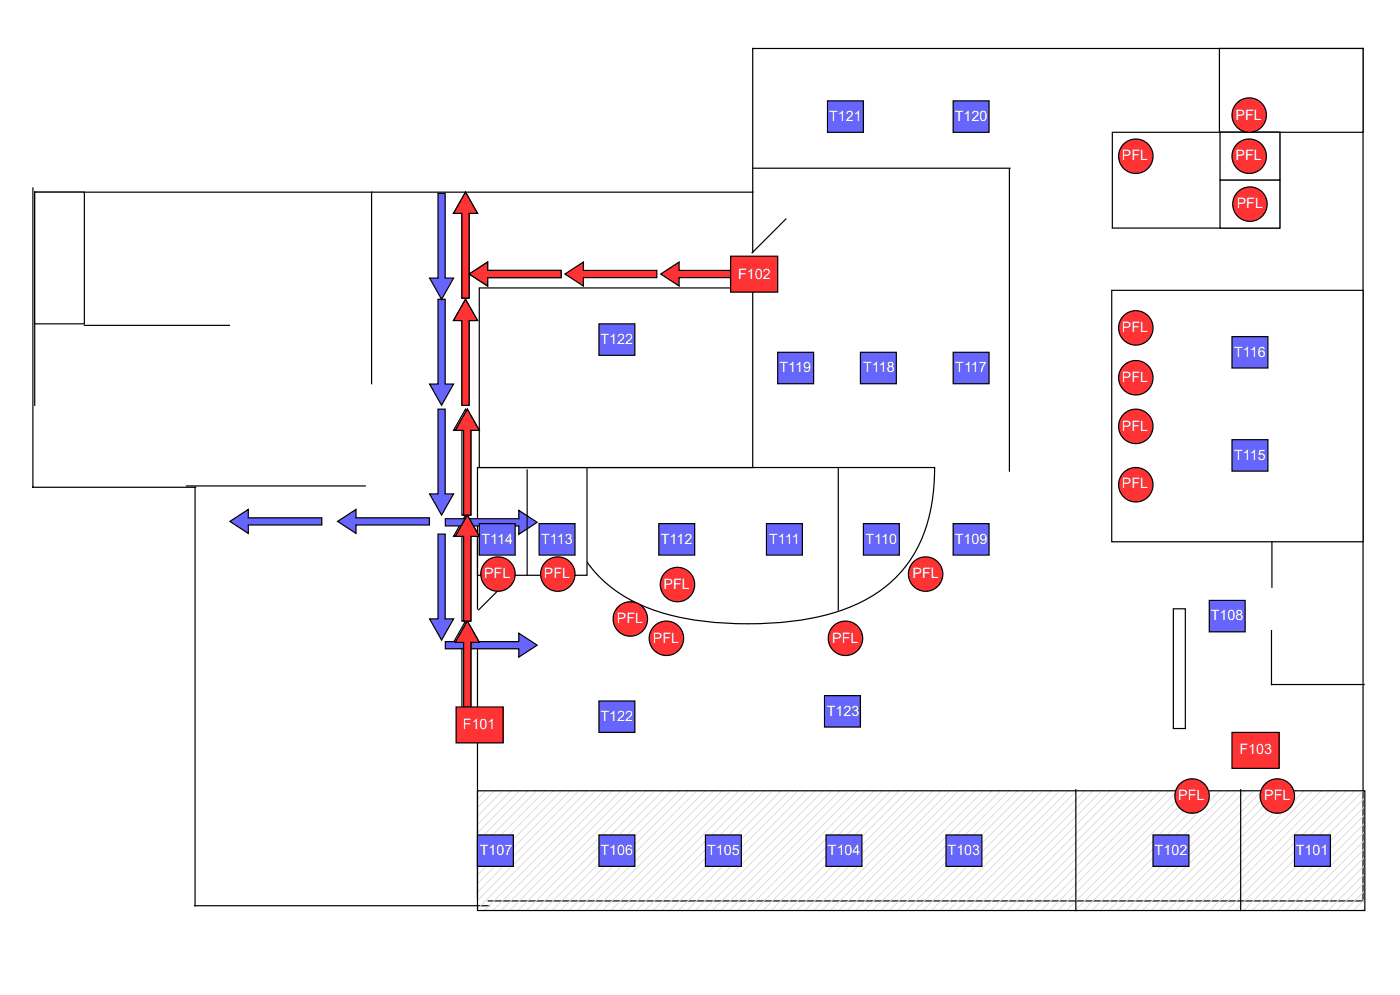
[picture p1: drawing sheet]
<svg xmlns="http://www.w3.org/2000/svg" width="297mm" height="211mm" viewBox="0 0 297 211" stroke-linecap="round" stroke-linejoin="round" font-family="sans-serif">
<path d="M7 39.9v63.4h34.5M7.4 85.9v-45.2h152.3v-30.4h129.5v180.7h-185.6M41.4 103.3v88.8h62.4" fill="none" stroke="#000" stroke-width=".25"/>
<path d="M235.9 61.6h53.3v53.3h-53.3z" fill="#fff"/>
<path d="M235.9 61.6h53.3v53.3h-53.3z" fill="none" stroke="#000" stroke-width=".25"/>
<path d="M119.1 99.1h79.2a34.4 34.4 0 0 1-5.6 20.2 29.1 29.1 0 0 1-16.7 10.9 73.5 73.5 0 0 1-34.7 0 28.7 28.7 0 0 1-17.8-12.7 35.4 35.4 0 0 1-4.4-18.4z" fill="#fff"/>
<path d="M119.1 99.1h79.2a34.4 34.4 0 0 1-5.6 20.2 29.1 29.1 0 0 1-16.7 10.9 73.5 73.5 0 0 1-34.7 0 28.7 28.7 0 0 1-17.8-12.7 35.4 35.4 0 0 1-4.4-18.4z" fill="none" stroke="#000" stroke-width=".25"/>
<path d="M101.3 99.1h23.2v22.9h-23.2z" fill="#fff"/>
<path d="M159.7 35.7h54.6M101.3 99.1h23.2v22.9h-23.2zM177.8 99.4v30M39.5 103h38M101.3 137.2v53.3" fill="none" stroke="#000" stroke-width=".25"/>
<path d="M258.7 10.3h30.5v17.8h-30.5z" fill="#fff"/>
<path d="M258.7 10.3h30.5v17.8h-30.5zM214.1 35.8v64.1M159.7 40.7v12.7M101.3 113.9v15.2" fill="none" stroke="#000" stroke-width=".25"/>
<path d="M101.7 61.1h58v38h-58z" fill="#fff"/>
<path d="M101.7 61.1h58v38h-58z" fill="none" stroke="#000" stroke-width=".25"/>
<path d="M7.4 40.7h10.5v28h-10.5z" fill="#fff"/>
<path d="M7.4 40.7h10.5v28h-10.5zM78.8 40.7v40.7M17.9 69h30.8" fill="none" stroke="#000" stroke-width=".25"/>
<path d="M236 28.1h35.5v20.3h-35.5z" fill="#fff"/>
<path d="M236 28.1h35.5v20.3h-35.5z" fill="none" stroke="#000" stroke-width=".25"/>
<path d="M258.8 28.1h12.7v10.1h-12.7z" fill="#fff"/>
<path d="M258.8 28.1h12.7v10.1h-12.7z" fill="none" stroke="#000" stroke-width=".25"/>
<path d="M258.8 38.2h12.7v10.2h-12.7z" fill="#fff"/>
<path d="M258.8 38.2h12.7v10.2h-12.7zM269.8 114.9v9.6M269.7 133.7v11.5h19.7M101.3 167.7h188.2v25.4h-188.2z" fill="none" stroke="#000" stroke-width=".25"/>
<g fill="none" stroke="#ddd" stroke-width=".21">
<path d="M103.1 167.7l-1.8 1.8M104.9 167.7l-3.6 3.6M106.7 167.7l-5.4 5.4M108.5 167.7l-7.2 7.1M110.2 167.7l-8.9 8.9M112 167.7l-10.7 10.7M113.8 167.7l-12.5 12.5M115.6 167.7l-14.3 14.3M117.4 167.7l-16.1 16.1M119.2 167.7l-17.9 17.9M121 167.7l-19.7 19.7M122.8 167.7l-21.5 21.5"/>
<path d="M124.6 167.7l-23.3 23.3M126.4 167.7l-25.1 25M128.1 167.7l-25.3 25.4M129.9 167.7l-25.4 25.4M131.7 167.7l-25.4 25.4M133.5 167.7l-25.4 25.4M135.3 167.7l-25.4 25.4M137.1 167.7l-25.4 25.4M138.9 167.7l-25.4 25.4M140.7 167.7l-25.4 25.4M142.5 167.7l-25.4 25.4M144.3 167.7l-25.4 25.4"/>
<path d="M146 167.7l-25.3 25.4M147.8 167.7l-25.4 25.4M149.6 167.7l-25.4 25.4M151.4 167.7l-25.4 25.4M153.2 167.7l-25.4 25.4M155 167.7l-25.4 25.4M156.8 167.7l-25.4 25.4M158.6 167.7l-25.4 25.4M160.4 167.7l-25.4 25.4M162.2 167.7l-25.4 25.4M163.9 167.7l-25.3 25.4M165.7 167.7l-25.4 25.4"/>
<path d="M167.5 167.7l-25.4 25.4M169.3 167.7l-25.4 25.4M171.1 167.7l-25.4 25.4M172.9 167.7l-25.4 25.4M174.7 167.7l-25.4 25.4M176.5 167.7l-25.4 25.4M178.3 167.7l-25.4 25.4M180.1 167.7l-25.4 25.4M181.8 167.7l-25.3 25.4M183.6 167.7l-25.4 25.4M185.4 167.7l-25.4 25.4M187.2 167.7l-25.4 25.4"/>
<path d="M189 167.7l-25.4 25.4M190.8 167.7l-25.4 25.4M192.6 167.7l-25.4 25.4M194.4 167.7l-25.4 25.4M196.2 167.7l-25.4 25.4M197.9 167.7l-25.3 25.4M199.7 167.7l-25.3 25.4M201.5 167.7l-25.4 25.4M203.3 167.7l-25.4 25.4M205.1 167.7l-25.4 25.4M206.9 167.7l-25.4 25.4M208.7 167.7l-25.4 25.4"/>
<path d="M210.5 167.7l-25.4 25.4M212.3 167.7l-25.4 25.4M214.1 167.7l-25.4 25.4M215.8 167.7l-25.3 25.4M217.6 167.7l-25.3 25.4M219.4 167.7l-25.4 25.4M221.2 167.7l-25.4 25.4M223 167.7l-25.4 25.4M224.8 167.7l-25.4 25.4M226.6 167.7l-25.4 25.4M228.4 167.7l-25.4 25.4M230.2 167.7l-25.4 25.4"/>
<path d="M232 167.7l-25.4 25.4M233.7 167.7l-25.3 25.4M235.5 167.7l-25.4 25.4M237.3 167.7l-25.4 25.4M239.1 167.7l-25.4 25.4M240.9 167.7l-25.4 25.4M242.7 167.7l-25.4 25.4M244.5 167.7l-25.4 25.4M246.3 167.7l-25.4 25.4M248.1 167.7l-25.4 25.4M249.9 167.7l-25.4 25.4M251.6 167.7l-25.3 25.4"/>
<path d="M253.4 167.7l-25.4 25.4M255.2 167.7l-25.4 25.4M257 167.7l-25.4 25.4M258.8 167.7l-25.4 25.4M260.6 167.7l-25.4 25.4M262.4 167.7l-25.4 25.4M264.2 167.7l-25.4 25.4M266 167.7l-25.4 25.4M267.8 167.7l-25.4 25.4M269.5 167.7l-25.3 25.4M271.3 167.7l-25.4 25.4M273.1 167.7l-25.4 25.4"/>
<path d="M274.9 167.7l-25.4 25.4M276.7 167.7l-25.4 25.4M278.5 167.7l-25.4 25.4M280.3 167.7l-25.4 25.4M282.1 167.7l-25.4 25.4M283.9 167.7l-25.4 25.4M285.7 167.7l-25.4 25.4M287.4 167.7l-25.3 25.4M289.2 167.7l-25.4 25.4M289.5 169.2l-23.9 23.9M289.5 170.9l-22.1 22.2M289.5 172.7l-20.3 20.4"/>
<path d="M289.5 174.5l-18.5 18.6M289.5 176.3l-16.7 16.8M289.5 178.1l-14.9 15M289.5 179.9l-13.1 13.2M289.5 181.7l-11.3 11.4M289.5 183.5l-9.5 9.6M289.5 185.3l-7.8 7.8M289.5 187.1l-6 6M289.5 188.8l-4.2 4.3M289.5 190.6l-2.4 2.5M289.5 192.4l-.6 .7"/>
</g>
<path d="M248.9 129.1h2.6v25.4h-2.6z" fill="#fff"/>
<path d="M248.9 129.1h2.6v25.4h-2.6z" fill="none" stroke="#000" stroke-width=".25"/>
<path d="M98.8 131.7l2.5 4.5h-1.8v18h-1.5v-18h-1.8z" fill="#fff"/>
<path d="M98.8 131.7l2.5 4.5h-1.8v18h-1.5v-18h-1.8z" fill="none" stroke="#000" stroke-width=".25"/>
<path d="M98.8 109.2l2.5 4.5h-1.8v18h-1.5v-18h-1.8z" fill="#fff"/>
<path d="M98.8 109.2l2.5 4.5h-1.8v18h-1.5v-18h-1.8z" fill="none" stroke="#000" stroke-width=".25"/>
<path d="M98.8 86.8l2.5 4.5h-1.8v17.9h-1.5v-17.9h-1.8z" fill="#fff"/>
<path d="M98.8 86.8l2.5 4.5h-1.8v17.9h-1.5v-17.9h-1.8z" fill="none" stroke="#000" stroke-width=".25"/>
<path d="M98.8 63.5l2.5 4.5h-1.8v17.9h-1.5v-17.9h-1.8z" fill="#fff"/>
<path d="M98.8 63.5l2.5 4.5h-1.8v17.9h-1.5v-17.9h-1.8z" fill="none" stroke="#000" stroke-width=".25"/>
<path d="M98.8 40.7l2.5 4.5h-1.8v18h-1.5v-18h-1.8z" fill="#fff"/>
<path d="M98.8 40.7l2.5 4.5h-1.8v18h-1.5v-18h-1.8z" fill="none" stroke="#000" stroke-width=".25"/>
<path d="M92.9 113.3h1.5v17.9h1.8l-2.5 4.5-2.6-4.5h1.8z" fill="#66f"/>
<path d="M92.9 113.3h1.5v17.9h1.8l-2.5 4.5-2.6-4.5h1.8z" fill="none" stroke="#000" stroke-width=".25"/>
<path d="M92.9 86.8h1.5v17.9h1.8l-2.5 4.5-2.6-4.5h1.8z" fill="#66f"/>
<path d="M92.9 86.8h1.5v17.9h1.8l-2.5 4.5-2.6-4.5h1.8z" fill="none" stroke="#000" stroke-width=".25"/>
<path d="M92.9 63.5h1.5v17.9h1.8l-2.5 4.5-2.6-4.5h1.8z" fill="#66f"/>
<path d="M92.9 63.5h1.5v17.9h1.8l-2.5 4.5-2.6-4.5h1.8z" fill="none" stroke="#000" stroke-width=".25"/>
<path d="M92.9 41h1.5v18h1.8l-2.5 4.5-2.6-4.5h1.8z" fill="#66f"/>
<path d="M92.9 41h1.5v18h1.8l-2.5 4.5-2.6-4.5h1.8z" fill="none" stroke="#000" stroke-width=".25"/>
<path d="M94.5 136h15.6v-1.7l3.9 2.5-3.9 2.5v-1.7h-15.6z" fill="#66f"/>
<path d="M94.5 136h15.6v-1.7l3.9 2.5-3.9 2.5v-1.7h-15.6z" fill="none" stroke="#000" stroke-width=".25"/>
<path d="M94.5 110h15.6v-1.8l3.9 2.6-3.9 2.5v-1.8h-15.6z" fill="#66f"/>
<path d="M94.5 110h15.6v-1.8l3.9 2.6-3.9 2.5v-1.8h-15.6z" fill="none" stroke="#000" stroke-width=".25"/>
<path d="M99.6 58.1l3.9-2.5v1.7h15.5v1.6h-15.5v1.7z" fill="#fff"/>
<path d="M99.6 58.1l3.9-2.5v1.7h15.5v1.6h-15.5v1.7z" fill="none" stroke="#000" stroke-width=".25"/>
<path d="M119.9 58.1l3.9-2.5v1.7h15.5v1.6h-15.5v1.7z" fill="#f33"/>
<path d="M119.9 58.1l3.9-2.5v1.7h15.5v1.6h-15.5v1.7z" fill="none" stroke="#000" stroke-width=".25"/>
<path d="M140.2 58.1l3.9-2.5v1.7h15.6v1.6h-15.6v1.7z" fill="#f33"/>
<path d="M140.2 58.1l3.9-2.5v1.7h15.6v1.6h-15.6v1.7z" fill="none" stroke="#000" stroke-width=".25"/>
<path d="M71.6 110.6l3.9-2.6v1.8h15.6v1.5h-15.6v1.8z" fill="#66f"/>
<path d="M71.6 110.6l3.9-2.6v1.8h15.6v1.5h-15.6v1.8z" fill="none" stroke="#000" stroke-width=".25"/>
<path d="M48.8 110.6l3.9-2.6v1.8h15.6v1.5h-15.6v1.8z" fill="#66f"/>
<path d="M48.8 110.6l3.9-2.6v1.8h15.6v1.5h-15.6v1.8z" fill="none" stroke="#000" stroke-width=".25"/>
<path d="M99.1 131.7l2.6 4.5h-1.8v18h-1.5v-18h-1.8z" fill="#fff"/>
<path d="M99.1 131.7l2.6 4.5h-1.8v18h-1.5v-18h-1.8z" fill="none" stroke="#000" stroke-width=".25"/>
<path d="M99.1 109.2l2.6 4.5h-1.8v18h-1.5v-18h-1.8z" fill="#fff"/>
<path d="M99.1 109.2l2.6 4.5h-1.8v18h-1.5v-18h-1.8z" fill="none" stroke="#000" stroke-width=".25"/>
<path d="M99.1 86.8l2.6 4.5h-1.8v17.9h-1.5v-17.9h-1.8z" fill="#fff"/>
<path d="M99.1 86.8l2.6 4.5h-1.8v17.9h-1.5v-17.9h-1.8z" fill="none" stroke="#000" stroke-width=".25"/>
<path d="M99.1 131.7l2.6 4.5h-1.8v18h-1.5v-18h-1.8z" fill="#f33"/>
<path d="M99.1 131.7l2.6 4.5h-1.8v18h-1.5v-18h-1.8z" fill="none" stroke="#000" stroke-width=".25"/>
<path d="M99.1 109.2l2.6 4.5h-1.8v18h-1.5v-18h-1.8z" fill="#f33"/>
<path d="M99.1 109.2l2.6 4.5h-1.8v18h-1.5v-18h-1.8z" fill="none" stroke="#000" stroke-width=".25"/>
<path d="M99.1 86.8l2.6 4.5h-1.8v17.9h-1.5v-17.9h-1.8z" fill="#f33"/>
<path d="M99.1 86.8l2.6 4.5h-1.8v17.9h-1.5v-17.9h-1.8z" fill="none" stroke="#000" stroke-width=".25"/>
<path d="M98.8 40.7l2.5 4.5h-1.8v18h-1.5v-18h-1.8z" fill="#f33"/>
<path d="M98.8 40.7l2.5 4.5h-1.8v18h-1.5v-18h-1.8z" fill="none" stroke="#000" stroke-width=".25"/>
<path d="M98.8 63.5l2.5 4.5h-1.8v17.9h-1.5v-17.9h-1.8z" fill="#f33"/>
<path d="M98.8 63.5l2.5 4.5h-1.8v17.9h-1.5v-17.9h-1.8z" fill="none" stroke="#000" stroke-width=".25"/>
<path d="M99.6 58.1l3.9-2.5v1.7h15.5v1.6h-15.5v1.7z" fill="#f33"/>
<path d="M99.6 58.1l3.9-2.5v1.7h15.5v1.6h-15.5v1.7zM166.7 46.4l-7.2 7.2M106.6 124.3l-5.1 5" fill="none" stroke="#000" stroke-width=".25"/>
<path d="M96.8 149.9h10v7.6h-10z" fill="#f33"/>
<path d="M96.8 149.9h10v7.6h-10z" fill="none" stroke="#000" stroke-width=".25"/>
<path d="M155 54.3h10v7.6h-10z" fill="#f33"/>
<path d="M155 54.3h10v7.6h-10z" fill="none" stroke="#000" stroke-width=".25"/>
<path d="M114.4 111h7.6v6.7h-7.6z" fill="#66f"/>
<path d="M114.4 111h7.6v6.7h-7.6z" fill="none" stroke="#000" stroke-width=".25"/>
<path d="M139.8 111h7.6v6.7h-7.6z" fill="#66f"/>
<path d="M139.8 111h7.6v6.7h-7.6z" fill="none" stroke="#000" stroke-width=".25"/>
<path d="M162.6 111h7.6v6.7h-7.6z" fill="#66f"/>
<path d="M162.6 111h7.6v6.7h-7.6z" fill="none" stroke="#000" stroke-width=".25"/>
<path d="M183.2 111h7.6v6.7h-7.6z" fill="#66f"/>
<path d="M183.2 111h7.6v6.7h-7.6z" fill="none" stroke="#000" stroke-width=".25"/>
<path d="M202.2 111h7.6v6.7h-7.6z" fill="#66f"/>
<path d="M202.2 111h7.6v6.7h-7.6z" fill="none" stroke="#000" stroke-width=".25"/>
<path d="M256.5 127.3h7.7v6.7h-7.7z" fill="#66f"/>
<path d="M256.5 127.3h7.7v6.7h-7.7z" fill="none" stroke="#000" stroke-width=".25"/>
<path d="M101.3 177.1h7.6v6.6h-7.6z" fill="#66f"/>
<path d="M101.3 177.1h7.6v6.6h-7.6z" fill="none" stroke="#000" stroke-width=".25"/>
<path d="M127.1 177.1h7.6v6.6h-7.6z" fill="#66f"/>
<path d="M127.1 177.1h7.6v6.6h-7.6z" fill="none" stroke="#000" stroke-width=".25"/>
<path d="M149.7 177.1h7.6v6.6h-7.6z" fill="#66f"/>
<path d="M149.7 177.1h7.6v6.6h-7.6z" fill="none" stroke="#000" stroke-width=".25"/>
<path d="M175.2 177.1h7.7v6.6h-7.7z" fill="#66f"/>
<path d="M175.2 177.1h7.7v6.6h-7.7z" fill="none" stroke="#000" stroke-width=".25"/>
<path d="M200.7 177.1h7.6v6.6h-7.6z" fill="#66f"/>
<path d="M200.7 177.1h7.6v6.6h-7.6z" fill="none" stroke="#000" stroke-width=".25"/>
<path d="M244.6 177.1h7.6v6.6h-7.6z" fill="#66f"/>
<path d="M244.6 177.1h7.6v6.6h-7.6z" fill="none" stroke="#000" stroke-width=".25"/>
<path d="M274.6 177.1h7.7v6.6h-7.7z" fill="#66f"/>
<path d="M274.6 177.1h7.7v6.6h-7.7z" fill="none" stroke="#000" stroke-width=".25"/>
<path d="M202.2 21.4h7.6v6.7h-7.6z" fill="#66f"/>
<path d="M202.2 21.4h7.6v6.7h-7.6z" fill="none" stroke="#000" stroke-width=".25"/>
<path d="M175.6 21.4h7.6v6.7h-7.6z" fill="#66f"/>
<path d="M175.6 21.4h7.6v6.7h-7.6z" fill="none" stroke="#000" stroke-width=".25"/>
<path d="M165 74.7h7.6v6.7h-7.6z" fill="#66f"/>
<path d="M165 74.7h7.6v6.7h-7.6z" fill="none" stroke="#000" stroke-width=".25"/>
<path d="M182.5 74.7h7.7v6.7h-7.7z" fill="#66f"/>
<path d="M182.5 74.7h7.7v6.7h-7.7z" fill="none" stroke="#000" stroke-width=".25"/>
<path d="M202.2 74.7h7.6v6.7h-7.6z" fill="#66f"/>
<path d="M202.2 74.7h7.6v6.7h-7.6z" fill="none" stroke="#000" stroke-width=".25"/>
<path d="M261.4 71.4h7.6v6.6h-7.6z" fill="#66f"/>
<path d="M261.4 71.4h7.6v6.6h-7.6z" fill="none" stroke="#000" stroke-width=".25"/>
<path d="M261.4 93.2h7.6v6.7h-7.6z" fill="#66f"/>
<path d="M261.4 93.2h7.6v6.7h-7.6z" fill="none" stroke="#000" stroke-width=".25"/>
<path d="M101.7 111h7.6v6.7h-7.6z" fill="#66f"/>
<path d="M111.8 99.6v22.4M101.7 111h7.6v6.7h-7.6zM228.2 167.5v25.6M263.2 167.5v25.6" fill="none" stroke="#000" stroke-width=".25"/>
<path d="M261.4 155.3h10v7.6h-10z" fill="#f33"/>
<path d="M261.4 155.3h10v7.6h-10z" fill="none" stroke="#000" stroke-width=".25"/>
<circle cx="143.7" cy="124" r="3.6" fill="#f33"/>
<circle cx="143.7" cy="124" r="3.6" fill="none" stroke="#000" stroke-width=".25"/>
<path d="M127.1 68.7h7.6v6.6h-7.6z" fill="#66f"/>
<path d="M127.1 68.7h7.6v6.6h-7.6z" fill="none" stroke="#000" stroke-width=".25"/>
<circle cx="241" cy="33.1" r="3.6" fill="#f33"/>
<circle cx="241" cy="33.1" r="3.6" fill="none" stroke="#000" stroke-width=".25"/>
<circle cx="265.2" cy="43.3" r="3.6" fill="#f33"/>
<circle cx="265.2" cy="43.3" r="3.6" fill="none" stroke="#000" stroke-width=".25"/>
<circle cx="265" cy="33.1" r="3.6" fill="#f33"/>
<circle cx="265" cy="33.1" r="3.6" fill="none" stroke="#000" stroke-width=".25"/>
<circle cx="133.7" cy="131.3" r="3.6" fill="#f33"/>
<circle cx="133.7" cy="131.3" r="3.6" fill="none" stroke="#000" stroke-width=".25"/>
<circle cx="141.4" cy="135.4" r="3.6" fill="#f33"/>
<circle cx="141.4" cy="135.4" r="3.6" fill="none" stroke="#000" stroke-width=".25"/>
<circle cx="179.4" cy="135.4" r="3.6" fill="#f33"/>
<circle cx="179.4" cy="135.4" r="3.6" fill="none" stroke="#000" stroke-width=".25"/>
<circle cx="196.4" cy="121.7" r="3.6" fill="#f33"/>
<circle cx="196.4" cy="121.7" r="3.6" fill="none" stroke="#000" stroke-width=".25"/>
<circle cx="118.3" cy="121.7" r="3.6" fill="#f33"/>
<circle cx="118.3" cy="121.7" r="3.6" fill="none" stroke="#000" stroke-width=".25"/>
<circle cx="105.6" cy="121.7" r="3.6" fill="#f33"/>
<circle cx="105.6" cy="121.7" r="3.6" fill="none" stroke="#000" stroke-width=".25"/>
<path d="M127.1 148.6h7.6v6.7h-7.6z" fill="#66f"/>
<path d="M127.1 148.6h7.6v6.7h-7.6z" fill="none" stroke="#000" stroke-width=".25"/>
<path d="M174.9 147.5h7.6v6.7h-7.6z" fill="#66f"/>
<path d="M174.9 147.5h7.6v6.7h-7.6z" fill="none" stroke="#000" stroke-width=".25"/>
<circle cx="241" cy="102.8" r="3.6" fill="#f33"/>
<circle cx="241" cy="102.8" r="3.6" fill="none" stroke="#000" stroke-width=".25"/>
<circle cx="241" cy="90.4" r="3.6" fill="#f33"/>
<circle cx="241" cy="90.4" r="3.6" fill="none" stroke="#000" stroke-width=".25"/>
<circle cx="241" cy="80.1" r="3.6" fill="#f33"/>
<circle cx="241" cy="80.1" r="3.6" fill="none" stroke="#000" stroke-width=".25"/>
<circle cx="241" cy="69.5" r="3.6" fill="#f33"/>
<circle cx="241" cy="69.5" r="3.6" fill="none" stroke="#000" stroke-width=".25"/>
<circle cx="265" cy="24.4" r="3.6" fill="#f33"/>
<circle cx="265" cy="24.4" r="3.6" fill="none" stroke="#000" stroke-width=".25"/>
<circle cx="252.9" cy="168.8" r="3.6" fill="#f33"/>
<circle cx="252.9" cy="168.8" r="3.6" fill="none" stroke="#000" stroke-width=".25"/>
<circle cx="271" cy="168.8" r="3.6" fill="#f33"/>
<circle cx="271" cy="168.8" r="3.6" fill="none" stroke="#000" stroke-width=".25"/>
<g font-size="3" fill="#fff">
<text x="175.9" y="25.6">T121</text>
<text x="202.6" y="25.6">T120</text>
<text x="262.1" y="25.4">PFL</text>
<text x="238" y="34">PFL</text>
<text x="262.1" y="34">PFL</text>
<text x="262.4" y="44.2">PFL</text>
<text x="156.6" y="59.2">F102</text>
<text x="238" y="70.3">PFL</text>
<text x="127.4" y="72.9">T122</text>
<text x="261.8" y="75.7">T116</text>
<text x="165.3" y="79">T119</text>
<text x="183.1" y="79">T118</text>
<text x="202.7" y="79">T117</text>
<text x="238" y="81">PFL</text>
<text x="238" y="91.4">PFL</text>
<text x="261.8" y="97.5">T115</text>
<text x="238" y="103.6">PFL</text>
<text x="102.1" y="115.3">T114</text>
<text x="114.8" y="115.3">T113</text>
<text x="140.2" y="115.3">T112</text>
<text x="163.2" y="115.3">T111</text>
<text x="183.6" y="115.3">T110</text>
<text x="202.6" y="115.3">T109</text>
<text x="102.7" y="122.6">PFL</text>
<text x="115.4" y="122.6">PFL</text>
<text x="140.8" y="124.9">PFL</text>
<text x="193.6" y="122.6">PFL</text>
<text x="256.9" y="131.5">T108</text>
<text x="130.9" y="132">PFL</text>
<text x="138.5" y="136.3">PFL</text>
<text x="176.6" y="136.3">PFL</text>
<text x="98.2" y="154.6">F101</text>
<text x="127.4" y="152.8">T122</text>
<text x="175.4" y="151.8">T123</text>
<text x="263" y="159.9">F103</text>
<text x="249.9" y="169.6">PFL</text>
<text x="268.2" y="169.6">PFL</text>
<text x="101.8" y="181.3">T107</text>
<text x="127.4" y="181.3">T106</text>
<text x="150" y="181.3">T105</text>
<text x="175.6" y="181.3">T104</text>
<text x="201" y="181.3">T103</text>
<text x="244.9" y="181.3">T102</text>
<text x="274.9" y="181.3">T101</text>
</g>
</svg>
